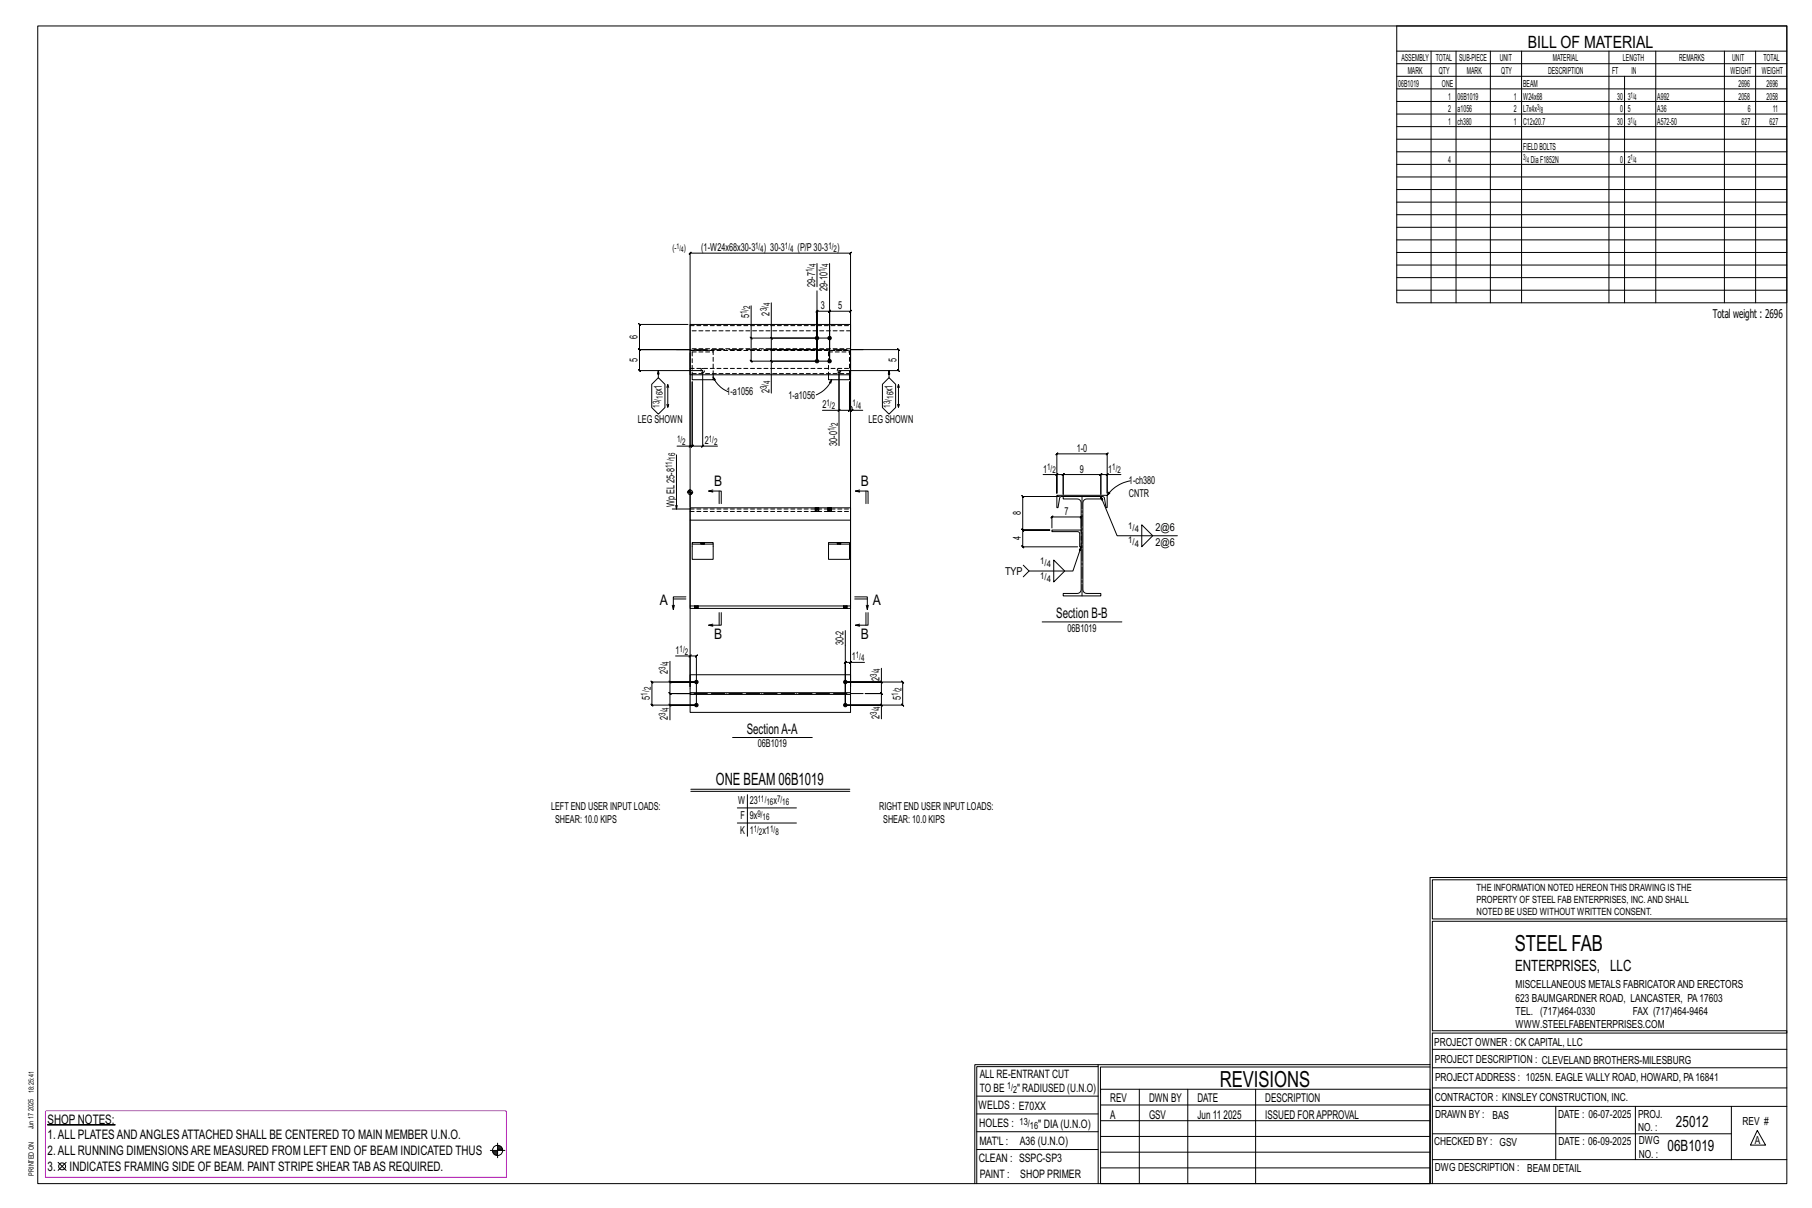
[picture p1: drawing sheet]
<svg xmlns="http://www.w3.org/2000/svg" width="914mm" height="610mm" viewBox="0 0 914 610" stroke-linecap="round" stroke-linejoin="round" font-family="sans-serif">
<g fill="#000" stroke="#000" stroke-width=".5">
<path d="M24 568h34z"/>
<circle cx="412" cy="171" r=".9"/>
<circle cx="419" cy="171" r=".9"/>
<circle cx="412" cy="182" r=".9"/>
<circle cx="419" cy="182" r=".9"/>
<circle cx="351" cy="356" r=".9"/>
<circle cx="351" cy="344" r=".9"/>
<circle cx="427" cy="356" r=".9"/>
<circle cx="427" cy="344" r=".9"/>
</g>
<g fill="none" stroke="#000" stroke-width=".5">
<path d="M19 13h883v584h-883zM705 13h197v140h-197zM705 26h197M705 32h197M705 39h197M722 26v127M735 26v127M752 26v127M768 26v127M812 26v127M820 39v114M836 26v127"/>
<path d="M870 26v127M886 26v127M705 45h197M705 51h197M705 58h197M705 64h197M705 70h197M705 77h197M705 83h197M705 89h197M705 96h197M705 102h197"/>
<path d="M705 108h197M705 115h197M412 133v12M419 133v49h-40l1 1-1-1v-11M705 121h197M705 127h197M705 134h197M379 154v17h40M389 153v18h23M412 147v35v-25v1l1-1h-1h7l-1 1 1-1v25v-25l-1 1 1-1h10v1l1-1h-1v18M705 140h197M705 146h197"/>
<path d="M347 164h-24l-1-1 1 1v12h-1l1 1v-1h25h-25h-1l1 1v-1v11h-1l1 1v-1h32v38h7M348 164h81v25h-81zM348 178v47h-6M379 170l1 1zM389 170l1 1zM389 171v5l1 1-1-1h23h-23l1 1-1-1v6M429 176h24l1 1-1-1v11l1 1-1-1h-30M429 178v27l1 1v1h5M329 194l3-3 4 3v12l-4 3-3-3zM332 187v4M337 196v-2v2M337 194v12v-2"/>
<path d="M349 189v3h11v-3M360 190l1 2h-1zM360 190a14 14 0 0 0 8 8M389 182l1 1zM412 182h-23v16M418 189v3h11v-3M420 192l-1 1zM420 192a14 14 0 0 1-8 7M423 187v20h-8M423 187v38M445 194l4-3 3 3v12l-3 3-4-3zM449 187v4"/>
<path d="M453 196v-2l1 2M453 194v12l1-2M337 204v2M423 207h6l-1 1 1-1v-14v14l-1 1 1-1h1M424 207l-1 1zM430 207l-1 1zM453 204v2M341 230v27M348 225h1v1l1-1h-1v-32v32v1l1-1h-1h6M349 225l-1 1zM355 225l-1 1zM526 239h7v10v-20v1l1-1h-1h26l-1 1 1-1v20v-10h7"/>
<path d="M533 239h4l-1 1 1-1v10v-10l-1 1 1-1h19l-1 1 1-1v10v-10l-1 1 1-1h3M534 239l-1 1zM559 239l-1 1zM339 257h9M347 248h3M347 248h.1M348 247v1M348 256h81v6h-81zM348 247v9M348 248v2M349 248v1M360 248h-2h6v6"/>
<path d="M360 247l-2 1M363 248v6M411 256h.1M411 257h.1M411 258h.1M413 256h.1M413 257h.1M413 258h.1M418 256h.1M418 257h.1M418 258h.1M419 256h.1"/>
<path d="M419 257h.1M419 258h.1M434 248h-2h6v6M434 247l-2 1M437 248v6M533 250h26v6h-1l-1-5h-1h-21l-1 5h-1zM535 251h-19v-1l1 1h-1v16l1 1-1-1h14h-14l1 1-1-1v9v-1l1 1h-1h28M537 251h19v1h-8l-2 2v44l2 1h8v2h-19v-2h7l2-1v-44l-2-2h-7zM556 251l8 19h30M560 248v1l-1 1zM570 243a18 18 0 0 0-11 7M348 262v44"/>
<path d="M349 274h11v1h-11zM349 275v7h11v-7M418 274h11v1h-11zM418 275v7h11v-7M429 262v44M531 266v-5h-1l1-1v1h15h-1l1-1v1v5M546 267h-15v1h13l1 1v7h1l-1 1v1l1-2-5 12h-22l-3-3M576 265l6 5-6 6zM519 288l-3 3M532 283l5 5-5 6zM339 305l1 3M340 302h6"/>
<path d="M346 301h-6v7v-3M348 306h81v1h-81zM351 306h.1M351 307h.1M352 306h.1M352 307h.1M360 315h-2M363 309v6M364 309v6h-6l2 1M426 306h.1M426 307h.1M427 318v38v-22l-1 1 1-1h2"/>
<path d="M427 306h.1M427 307h.1M431 301h7v7v-3M431 302h7M434 315h-2M437 309v6M437 305l1 3M438 309v6h-6l2 1M526 314h40M338 334v10h13h-22h-1l1 1v-1v12l-1-1 1 1h22h-13v7M341 331h7v16v-219l1-1-1 1h81l1-1-1 1v219v-13h7M348 332l1-1z"/>
<path d="M348 331h3v1l1-1h-1v25M429 334h1l-1 1zM445 337v7h-18h29h-1l1 1v-1v12l-1-1 1 1h-29h18v7M338 355l1 1zM338 344l1 1zM338 344v6v-1l1 1h-1h10h-10v-1l1 1h-1v6M348 350h81h-81zM348 350v9h81v-9M348 350v-9h81v9M444 355l1 1zM444 344l1 1zM445 344v6l-1-1 1 1h-8h8l-1-1 1 1v6"/>
<path d="M370 372h40M349 398h80M349 399h80M372 408h30M372 415h30M377 401v21M722 443v154M722 443h180M902 444h-179v20h179M902 465h-179v55h179v1h-179v76M554 538h-61v59M554 537h168"/>
<path d="M722 538h-167v13M723 539h179M723 530h179M493 553h61M555 550h167v47h-167zM555 558h167M575 550v47M599 550v47M634 550v47M723 549h179M723 558h179M785 558v27"/>
<path d="M825 558v27M874 558v27M251 577v7M251 579h2M251 580h3M251 578h2M493 571h61M493 562h61M555 573h167M555 566h167M723 572h151M887 570l4 8h-8z"/>
<path d="M29 587l4 4M33 587l-4 4M247 581h8M249 581h2M249 582h2M250 583h1M492 597v-60h62v60M493 580h61M555 589h167M555 581h167M723 585h179"/>
<circle cx="348" cy="248" r="1.2"/>
<circle cx="31" cy="589" r="1.8"/>
<circle cx="251" cy="581" r="2.6"/>
</g>
<path d="M23 561h233v33h-233z" fill="none" stroke="#f0f" stroke-width=".5"/>
<g fill="none" stroke="#000" stroke-width=".5" stroke-dasharray="2 1.4">
<path d="M348 164h81M348 177h81M349 178h11M418 178h11M429 167h-81M429 176h-81M348 186h81M360 189v-12h-11v12M429 189v-12h-11v12M429 189h-81M348 257h81M348 258h81"/>
<path d="M411 256h.1M411 256v1M411 257v1M411 257h.1M412 257v-1M412 257l-1 1M412 256v1zM412 257l1-1M412 256h1M412 257l1 1zM412 257v1M412 258h.1"/>
<path d="M413 257v-1M413 257v1M413 257h.1M413 258h.1M413 258v-1M418 256h.1M418 256v1M418 257v1M418 257h.1M418 257v-1M418 256l1 1zM419 257v-1"/>
<path d="M419 256h.1M419 257v1zM419 257l-1 1M419 258h-1M419 257v1M419 257h.1M419 258h.1M419 258v-1M354 274v1zM354 274h.1M354 274v1M354 275l1-1-1 1"/>
<path d="M355 274v1M423 274v1zM423 274h.1M423 274v1M423 275v-1v1M424 274v1M546 276v-9M546 267h.1M351 306h.1M351 306v1M351 307h.1M351 307v-1"/>
<path d="M351 306v1zM351 307l1-1M351 306h1M352 307v-1M352 307h.1M426 306h.1M426 306v1M426 307h.1M426 307v-1M426 306l1 1zM427 307v-1M427 306h.1"/>
<path d="M427 307h.1"/>
<circle cx="355" cy="187" r="1"/>
<circle cx="423" cy="187" r="1"/>
</g>
<path d="M341 176h95M341 350h95" fill="none" stroke="#000" stroke-width=".5" stroke-dasharray="6.8 1 0 1"/>
<path d="M546 301v-50" fill="none" stroke="#000" stroke-width=".5" stroke-dasharray="5.8 1 1 1"/>
<g font-size="11.2">
<text x="764" y="480">STEEL FAB</text>
<text x="616" y="548">REVISIONS</text>
</g>
<g font-size="8.6">
<text x="771" y="24">BILL OF MATERIAL</text>
<text x="361" y="396">ONE BEAM 06B1019</text>
</g>
<g font-size="7.9">
<text x="765" y="490">ENTERPRISES, LLC</text>
<text x="846" y="569">25012</text>
<text x="842" y="581">06B1019</text>
</g>
<g font-size="7.3">
<text x="360" y="245">B</text>
<text x="434" y="245">B</text>
<text x="333" y="305">A</text>
<text x="440" y="305">A</text>
<text x="533" y="312">Section B-B</text>
<text x="360" y="323">B</text>
<text x="434" y="323">B</text>
<text x="377" y="370">SectionA-A</text>
</g>
<g font-size="6.6">
<text x="24" y="567">SHOP NOTES:</text>
<text x="24" y="575">1.ALL PLATESANDANGLESATTACHED SHALL BE CENTERED TO MAIN MEMBER U.N.O.</text>
<text x="24" y="583">2.ALL RUNNING DIMENSIONSARE MEASURED FROM LEFT END OF BEAM INDICATED THUS</text>
<text x="24" y="591">3.</text>
<text x="35" y="591">INDICATES FRAMING SIDE OF BEAM. PAINT STRIPE SHEAR TABAS REQUIRED.</text>
</g>
<g font-size="6.1">
<text x="864" y="161">Total weight : 2696</text>
<text x="560" y="556">REV</text>
<text x="580" y="556">DWN BY</text>
<text x="604" y="556">DATE</text>
<text x="639" y="556">DESCRIPTION</text>
<text x="560" y="564">A</text>
<text x="580" y="564">GSV</text>
<text x="604" y="564">Jun 11</text>
<text x="617" y="564">2025</text>
<text x="639" y="564">ISSUED FORAPPROVAL</text>
</g>
<g font-size="5.9">
<text x="494" y="560">WELDS : E70XX</text>
<text x="494" y="569">HOLES :</text>
<text x="524" y="569">&quot; DIA(U.N.O)</text>
<text x="494" y="578">MAT'L :</text>
<text x="515" y="578">A36 (U.N.O)</text>
<text x="494" y="586">CLEAN : SSPC-SP3</text>
<text x="495" y="595">PAINT :</text>
<text x="515" y="595">SHOP PRIMER</text>
</g>
<g font-size="5.8">
<text x="494" y="544">ALL RE-ENTRANT CUT</text>
<text x="494" y="551">TO BE</text>
<text x="513" y="551">&quot; RADIUSED (U.N.O)</text>
</g>
<g font-size="5.6">
<text x="765" y="499">MISCELLANEOUS METALS FABRICATORAND ERECTORS</text>
<text x="765" y="505">623 BAUMGARDNER ROAD, LANCASTER, PA17603</text>
<text x="765" y="512">TEL. (717)464-0330</text>
<text x="824" y="512">FAX (717)464-9464</text>
<text x="765" y="519">WWW.STEELFABENTERPRISES.COM</text>
<text x="724" y="528">PROJECT OWNER : CK CAPITAL, LLC</text>
<text x="724" y="537">PROJECT DESCRIPTION : CLEVELAND BROTHERS-MILESBURG</text>
<text x="724" y="545">PROJECTADDRESS : 1025N. EAGLE VALLY ROAD, HOWARD, PA16841</text>
<text x="724" y="556">CONTRACTOR : KINSLEY CONSTRUCTION, INC.</text>
<text x="724" y="564">DRAWN BY :</text>
<text x="753" y="564">BAS</text>
<text x="786" y="564">DATE : 06-07-2025</text>
<text x="827" y="564">PROJ.</text>
<text x="879" y="568">REV #</text>
<text x="827" y="571">NO. :</text>
<text x="724" y="578">CHECKED BY : GSV</text>
<text x="787" y="578">DATE : 06-09-2025</text>
<text x="827" y="578">DWG</text>
<text x="886" y="578">A</text>
<text x="827" y="584">NO. :</text>
<text x="724" y="591">DWG DESCRIPTION : BEAM DETAIL</text>
</g>
<g font-size="5.5">
<text x="354" y="127">(1-W24x68x30-3</text>
<text x="385" y="127">) 30-3</text>
<text x="402" y="127">(P/P30-3</text>
<text x="422" y="127">)</text>
<text x="411" y="145" transform="rotate(-90 411 145)">29-7</text>
<text x="418" y="147" transform="rotate(-90 418 147)">29-10</text>
<text x="378" y="161" transform="rotate(-90 378 161)">5</text>
<text x="388" y="159" transform="rotate(-90 388 159)">2</text>
<text x="414" y="156">3</text>
<text x="423" y="156">5</text>
<text x="322" y="171" transform="rotate(-90 322 171)">6</text>
<text x="322" y="183" transform="rotate(-90 322 183)">5</text>
<text x="452" y="183" transform="rotate(-90 452 183)">5</text>
<text x="334" y="198" transform="rotate(-90 334 198)">x1</text>
<text x="450" y="198" transform="rotate(-90 450 198)">x1</text>
<text x="367" y="200">1-a1056</text>
<text x="388" y="198" transform="rotate(-90 388 198)">2</text>
<text x="398" y="201">1-a1056</text>
<text x="415" y="206">2</text>
<text x="322" y="214">LEG SHOWN</text>
<text x="438" y="214">LEG SHOWN</text>
<text x="356" y="224">2</text>
<text x="422" y="225" transform="rotate(-90 422 225)">30-0</text>
<text x="543" y="228">1-0</text>
<text x="526" y="238">1</text>
<text x="545" y="238">9</text>
<text x="559" y="238">1</text>
<text x="570" y="244">1-ch380</text>
<text x="570" y="251">CNTR</text>
<text x="340" y="256" transform="rotate(-90 340 256)">Wp EL25-8</text>
<text x="515" y="260" transform="rotate(-90 515 260)">8</text>
<text x="537" y="260">7</text>
<text x="583" y="268">2@6</text>
<text x="515" y="273" transform="rotate(-90 515 273)">4</text>
<text x="583" y="275">2@6</text>
<text x="507" y="290">TYP</text>
<text x="539" y="319">06B1019</text>
<text x="426" y="326" transform="rotate(-90 426 326)">30-2</text>
<text x="341" y="330">1</text>
<text x="430" y="333">1</text>
<text x="337" y="340" transform="rotate(-90 337 340)">2</text>
<text x="444" y="344" transform="rotate(-90 444 344)">2</text>
<text x="328" y="353" transform="rotate(-90 328 353)">5</text>
<text x="455" y="353" transform="rotate(-90 455 353)">5</text>
<text x="337" y="363" transform="rotate(-90 337 363)">2</text>
<text x="444" y="363" transform="rotate(-90 444 363)">2</text>
<text x="382" y="377">06B1019</text>
<text x="372" y="406">W</text>
<text x="378" y="406">23</text>
<text x="390" y="406">x</text>
<text x="278" y="409">LEFT END USER INPUT LOADS:</text>
<text x="374" y="413">F</text>
<text x="378" y="413">9x</text>
<text x="444" y="409">RIGHT END USER INPUT LOADS:</text>
<text x="280" y="416">SHEAR: 10.0 KIPS</text>
<text x="446" y="416">SHEAR: 10.0 KIPS</text>
<text x="374" y="421">K</text>
<text x="378" y="421">1</text>
<text x="385" y="421">x1</text>
</g>
<g font-size="5">
<text x="745" y="450">THE INFORMATION NOTED HEREON THIS DRAWING IS THE</text>
<text x="745" y="456">PROPERTY OF STEEL FAB ENTERPRISES, INC.AND SHALL</text>
<text x="745" y="462">NOTED BE USED WITHOUT WRITTEN CONSENT.</text>
<text x="508" y="550">1/</text>
<text x="511" y="551">2</text>
<text x="515" y="568">13/</text>
<text x="520" y="570">16</text>
</g>
<g font-size="4.9">
<text x="707" y="31">ASSEMBLY</text>
<text x="725" y="31">TOTAL</text>
<text x="736" y="31">SUB-PIECE</text>
<text x="757" y="31">UNIT</text>
<text x="784" y="31">MATERIAL</text>
<text x="819" y="31">LENGTH</text>
<text x="847" y="31">REMARKS</text>
<text x="874" y="31">UNIT</text>
<text x="890" y="31">TOTAL</text>
<text x="710" y="37">MARK</text>
<text x="726" y="37">QTY</text>
<text x="740" y="37">MARK</text>
<text x="758" y="37">QTY</text>
<text x="781" y="37">DESCRIPTION</text>
<text x="814" y="37">FT</text>
<text x="823" y="37">IN</text>
<text x="873" y="37">WEIGHT</text>
<text x="889" y="37">WEIGHT</text>
<text x="706" y="44">06B1019</text>
<text x="728" y="44">ONE</text>
<text x="769" y="44">BEAM</text>
<text x="877" y="44">2696</text>
<text x="891" y="44">2696</text>
<text x="731" y="50">1</text>
<text x="736" y="50">06B1019</text>
<text x="764" y="50">1</text>
<text x="769" y="50">W24x68</text>
<text x="816" y="50">30</text>
<text x="821" y="50">3</text>
<text x="836" y="50">A992</text>
<text x="877" y="50">2058</text>
<text x="891" y="50">2058</text>
<text x="731" y="57">2</text>
<text x="736" y="57">a1056</text>
<text x="764" y="57">2</text>
<text x="769" y="57">L7x4x</text>
<text x="818" y="57">0</text>
<text x="821" y="57">5</text>
<text x="836" y="57">A36</text>
<text x="882" y="57">6</text>
<text x="895" y="57">11</text>
<text x="731" y="63">1</text>
<text x="736" y="63">ch380</text>
<text x="764" y="63">1</text>
<text x="769" y="63">C12x20.7</text>
<text x="816" y="63">30</text>
<text x="821" y="63">3</text>
<text x="836" y="63">A572-50</text>
<text x="879" y="63">627</text>
<text x="893" y="63">627</text>
<text x="769" y="76">FIELDBOLTS</text>
<text x="731" y="82">4</text>
<text x="772" y="82">DiaF1852N</text>
<text x="818" y="82">0</text>
<text x="821" y="82">2</text>
</g>
<g font-size="4.7">
<text x="381" y="126">1/</text>
<text x="396" y="126">1/</text>
<text x="418" y="126">1/</text>
<text x="339" y="127">(-</text>
<text x="345" y="127">)</text>
<text x="384" y="127">4</text>
<text x="399" y="127">4</text>
<text x="421" y="127">2</text>
<text x="410" y="137" transform="rotate(-90 410 137)">1/</text>
<text x="412" y="135" transform="rotate(-90 412 135)">4</text>
<text x="416" y="137" transform="rotate(-90 416 137)">1/</text>
<text x="418" y="135" transform="rotate(-90 418 135)">4</text>
<text x="389" y="155" transform="rotate(-90 389 155)">4</text>
<text x="377" y="159" transform="rotate(-90 377 159)">1/</text>
<text x="378" y="156" transform="rotate(-90 378 156)">2</text>
<text x="387" y="157" transform="rotate(-90 387 157)">3/</text>
<text x="387" y="196" transform="rotate(-90 387 196)">3/</text>
<text x="389" y="194" transform="rotate(-90 389 194)">4</text>
<text x="334" y="201" transform="rotate(-90 334 201)">16</text>
<text x="451" y="201" transform="rotate(-90 451 201)">16</text>
<text x="333" y="206" transform="rotate(-90 333 206)">13/</text>
<text x="417" y="205">1/</text>
<text x="420" y="206">2</text>
<text x="430" y="205">1/</text>
<text x="433" y="206">4</text>
<text x="449" y="206" transform="rotate(-90 449 206)">13/</text>
<text x="423" y="215" transform="rotate(-90 423 215)">2</text>
<text x="421" y="218" transform="rotate(-90 421 218)">1/</text>
<text x="342" y="223">1/</text>
<text x="344" y="225">2</text>
<text x="358" y="223">1/</text>
<text x="360" y="225">2</text>
<text x="341" y="232" transform="rotate(-90 341 232)">16</text>
<text x="339" y="236" transform="rotate(-90 339 236)">11/</text>
<text x="528" y="237">1/</text>
<text x="531" y="239">2</text>
<text x="561" y="237">1/</text>
<text x="564" y="239">2</text>
<text x="569" y="267">1/</text>
<text x="573" y="269">4</text>
<text x="569" y="274">1/</text>
<text x="573" y="276">4</text>
<text x="525" y="285">1/</text>
<text x="528" y="286">4</text>
<text x="525" y="292">1/</text>
<text x="528" y="294">4</text>
<text x="343" y="329">1/</text>
<text x="338" y="335" transform="rotate(-90 338 335)">4</text>
<text x="346" y="330">2</text>
<text x="432" y="332">1/</text>
<text x="435" y="334">4</text>
<text x="336" y="338" transform="rotate(-90 336 338)">3/</text>
<text x="443" y="342" transform="rotate(-90 443 342)">3/</text>
<text x="444" y="339" transform="rotate(-90 444 339)">4</text>
<text x="327" y="351" transform="rotate(-90 327 351)">1/</text>
<text x="328" y="348" transform="rotate(-90 328 348)">2</text>
<text x="453" y="351" transform="rotate(-90 453 351)">1/</text>
<text x="455" y="349" transform="rotate(-90 455 349)">2</text>
<text x="338" y="359" transform="rotate(-90 338 359)">4</text>
<text x="444" y="358" transform="rotate(-90 444 358)">4</text>
<text x="336" y="361" transform="rotate(-90 336 361)">3/</text>
<text x="443" y="361" transform="rotate(-90 443 361)">3/</text>
<text x="382" y="405">11/</text>
<text x="387" y="406">16</text>
<text x="392" y="405">7/</text>
<text x="395" y="406">16</text>
<text x="382" y="412">9/</text>
<text x="385" y="414">16</text>
<text x="380" y="420">1/</text>
<text x="389" y="420">1/</text>
<text x="383" y="421">2</text>
<text x="391" y="421">8</text>
</g>
<g font-size="4.2">
<text x="823" y="49">1/</text>
<text x="825" y="51">4</text>
<text x="776" y="56">3/</text>
<text x="778" y="57">8</text>
<text x="823" y="62">1/</text>
<text x="825" y="63">4</text>
<text x="769" y="81">3/</text>
<text x="770" y="82">4</text>
<text x="823" y="81">1/</text>
<text x="825" y="82">4</text>
</g>
<g font-size="4">
<text x="341" y="126">1/</text>
<text x="344" y="127">4</text>
</g>
<g font-size="3.7">
<text x="17" y="551" transform="rotate(-90 17 551)">18:25:41</text>
<text x="17" y="561" transform="rotate(-90 17 561)">2025</text>
<text x="17" y="570" transform="rotate(-90 17 570)">Jun 17</text>
<text x="17" y="593" transform="rotate(-90 17 593)">PRINTED ON</text>
</g>
</svg>
